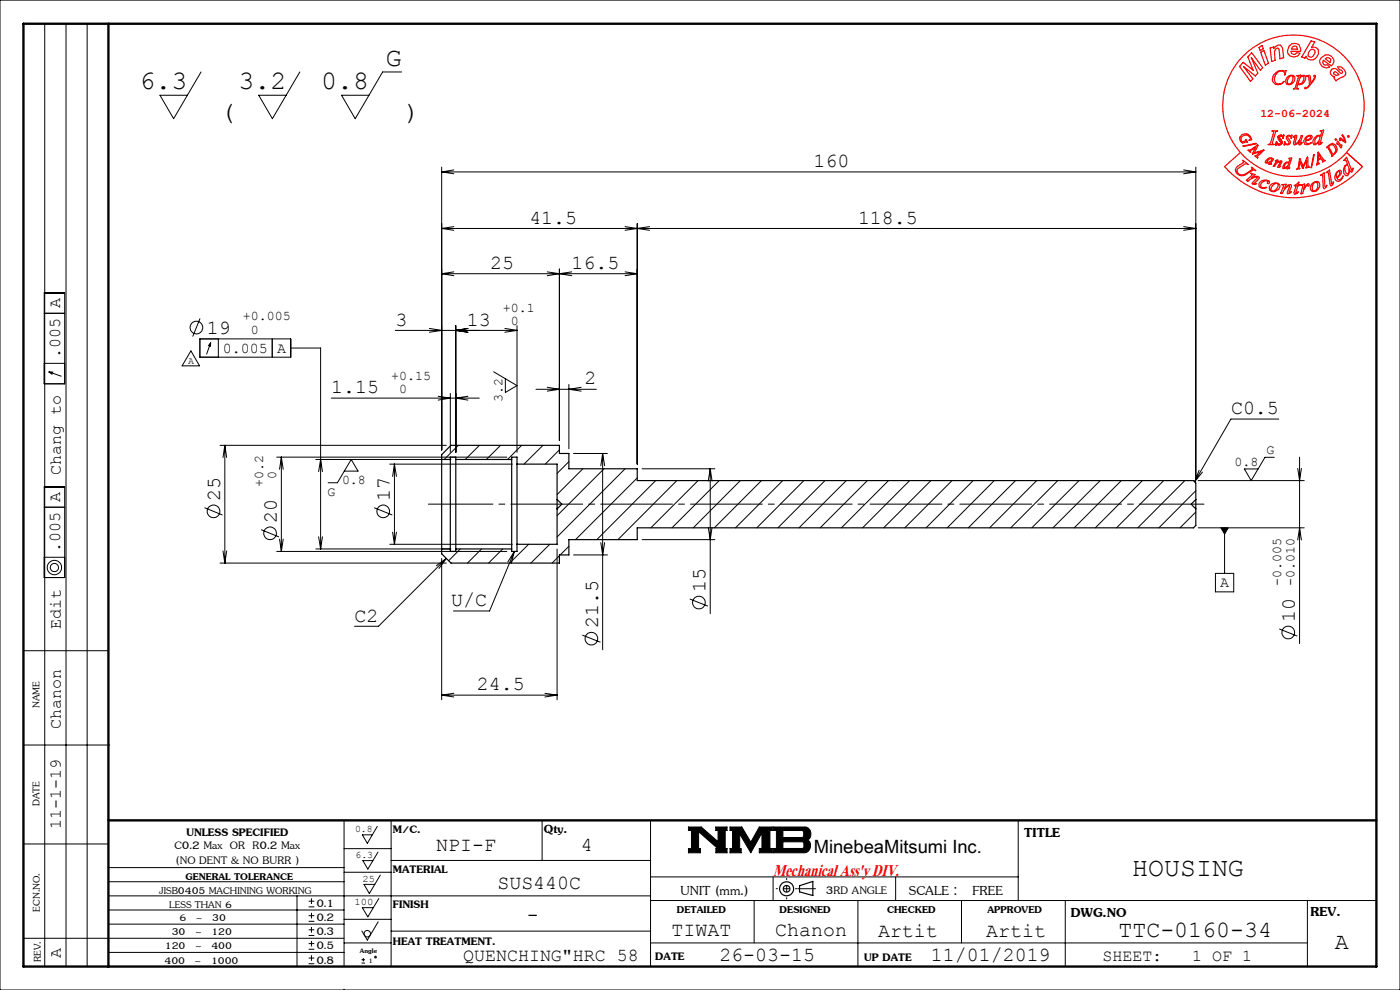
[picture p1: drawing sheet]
<svg xmlns="http://www.w3.org/2000/svg" width="297mm" height="210mm" viewBox="0 0 297 210" stroke-linecap="round" stroke-linejoin="round" font-family="sans-serif">
<g fill="none" stroke="#000" stroke-width=".21">
<path d="M0 0h297v210h-297zM9.5 5v200M14 5v200M18.5 5v200M42.7 15.3l-5.9 9.9-2.9-5h5.9M63.6 15.3l-5.8 9.9-2.9-5h5.8M85.2 15.3h-4l-5.8 9.9-2.9-5h5.8M93.7 35.4v60.1M93.7 36.5h160M93.7 36.5l2.6 .4M96.3 36l-2.6 .5M251.1 36l2.6 .5"/>
<path d="M253.7 35.4v66.1M253.7 36.5l-2.6 .4M93.7 48.5h160M93.7 48.5l2.6 .4M93.7 58.1h41.5M93.7 58.1l2.6 .4M96.3 48.1l-2.6 .4M96.3 57.7l-2.6 .4M116.1 57.7l2.6 .4M118.7 57.1v36.3M118.7 58.1l-2.6 .4M118.7 58.1l2.6 .4"/>
<path d="M121.3 57.7l-2.6 .4M132.6 48.1l5.2 .8M132.6 57.7l2.6 .4M135.2 47.4v51.1M135.2 58.1l-2.6 .4M137.8 48.1l-5.2 .8M251.1 48.1l2.6 .4M253.7 48.5l-2.6 .4M9.4 66.5h4.3M9.4 62.2h4.3v19.2h-4.3zM9.4 77.1h4.3M10.3 78.9l.8 .5"/>
<path d="M10.3 78.9h1M10.3 78.9l2.8 .9M40.5 74.4l1.8 3.2h-3.7zM42.4 71.9h19.3v3.9h-19.3zM42.4 67.5l-1.5 3.9M44.7 72.7l-.5 .7M44.7 72.7l-.1 .9M44.7 72.7l-.9 2.5M46.3 71.9v3.9M57.7 71.9v3.9M61.7 73.8h6.3v42.6M83.9 70.1h25.8"/>
<path d="M91.1 69.7l2.6 .4-2.6 .4M96.7 69.1v26.8M99.3 69.7l-2.6 .4 2.6 .4M104.7 78.9l5 2.9-2.5 1.4v-2.8M107.1 69.7l2.6 .4M109.7 69.1v26.8M109.7 70.1l-2.6 .4M46.7 94.5h48M47.7 94.5v24.9M47.7 94.5l.4 2.5M47.7 94.5l-.4 2.5M58.7 97h48.8"/>
<path d="M59.7 97v20M59.7 97l.4 2.5M59.7 97l-.4 2.5M67 97.5h28.7M70.3 84.4h31.4M73 99.9h3l-1.5-2.4-2.9 4.9h-2M82.7 98.5h26M83.7 98.5v17M83.7 98.5l.4 2.6M83.7 98.5l-.4 2.6M93 84.1l2.5 .3-2.5 .5M95.5 83.5v12.4"/>
<path d="M97.2 94.5l-3 3M99.3 84.1l-2.6 .3 2.6 .5M101.7 94.5l-3 3M106.2 94.5l-3 3M110.7 94.5l-3 3M113.7 82.6h12.8M115.2 94.5l-4 4M116.1 82.2l2.6 .4-2.6 .4M118.7 95.4l-3 3.1M120.7 97.9l-2.5 2.5M120.7 81.6v13.6M121.7 96.2h7.2"/>
<path d="M123.3 82.2l-2.6 .4 2.6 .4M123.6 99.4l-5.4 5.5M127.8 96.2v41.6M127.8 96.2l.5 2.6M127.8 96.2l-.3 2.6M128.1 99.4l-9.9 10M132.6 99.4l-14.4 14.5M136.2 99.4h15.5M150.7 99.4v30.8M150.7 99.4l.4 2.7M150.7 99.4l-.5 2.7M254.4 99.8l-1 2.4"/>
<path d="M270.3 97h-1.9l-3 4.9-1.4-2.4h2.9M271.3 88.9h-10.2l-7.7 13.3M275.3 99.4l.4 2.5 .4-2.5M275.7 97v39.5M9.4 107.6h4.3M9.4 103.3h4.3v19.2h-4.3zM9.4 118.2h4.3M43.4 107.7l3.8 1.5M46.7 119.4h48M47.3 116.9l.4 2.5M48.1 116.9l-.4 2.5M55.4 112.4l3.8 1.5"/>
<path d="M58.7 117h48.8M59.3 114.4l.4 2.6M60.1 114.4l-.4 2.6M67 116.4h28.7M67.6 100l.4-2.5 .4 2.5M67.6 113.9l.4 2.5M68.4 113.9l-.4 2.5M79.4 107.7l3.8 1.5M82.7 115.5h26M83.3 112.9l.4 2.6M84.1 112.9l-.4 2.6M93.7 118.5v29.9"/>
<path d="M94.7 118.5l-1.6 2.1M94.7 118.5l-2.1 1.5M94.7 118.5l-14.4 14.3h-5.1M97.6 116.4l-2.4 2.5M102.2 116.4l-3 3M106.6 116.4l-3 3M109.1 117l-5.2 12.6h-7.7M109.1 117l-.6 2.5M109.1 117l-1.4 2.2M112.1 115.5l-4 3.9M116.6 115.5l-4 3.9M118.2 116.4v32"/>
<path d="M118.7 117.9l-1.6 1.5M120.7 115.9l-1.8 1.8M121.7 117.7h7.2M127.5 115.1l.3 2.6 .5-2.6M135.2 101.4l-13.1 13.1M136.2 114.5h15.5M139.1 101.9l-12.5 12.6M143.6 101.9l-12.5 12.6M148.1 101.9l-10 10.1M150.2 111.9l.5 2.6 .4-2.6M152.6 101.9l-10 10.1M157.1 101.9l-10 10.1"/>
<path d="M161.5 101.9l-9.9 10.1M166.1 101.9l-10.1 10.1M170.5 101.9l-10 10.1M175 101.9l-10 10.1M179.5 101.9l-10 10.1M184 101.9l-10 10.1M188.5 101.9l-10 10.1M193 101.9l-10 10.1M197.5 101.9l-10 10.1M202 101.9l-10.1 10.1M206.4 101.9l-9.9 10.1M210.9 101.9l-10 10.1"/>
<path d="M215.4 101.9l-10 10.1M219.9 101.9l-10 10.1M224.4 101.9l-10 10.1M228.9 101.9l-10 10.1M233.4 101.9l-10 10.1M237.9 101.9l-10 10.1M242.4 101.9l-10 10.1M246.9 101.9l-10 10.1M251.4 101.9l-10 10.1M253.7 104.1l-7.8 7.9M253.7 108.6l-3.4 3.4M254.2 101.9h22.5"/>
<path d="M254.2 112h22.5M255.1 100.1l-1.7 2.1M259 112h1.6l-.8 1.3zM259.8 112v9.6M275.3 114.5l.4-2.5 .4 2.5M5 138h18M123.5 134.7l3.9 1.5M146.3 127.1l3.9 1.5M257.8 121.6h3.9v3.9h-3.9zM271.4 133.4l3.8 1.5M5 158h18.3M93.7 147.5h24.5"/>
<path d="M93.7 147.5l2.6 .3M96.3 147.1l-2.6 .4M115.6 147.1l2.6 .4M118.2 147.5l-2.6 .3M5 179h18M73 174v31M80 175.3l-2.1 3.6-1-1.8h2.1M83 174v31M115 174v8.5M138 174v31M146.1 175.4h2.7l3.5 3.1v-2.3h-.5v-.8h2.4v.8h-.4v3.8h.4v.9h-2.3v-.9h.4l-4.1-3.6v3.6h.4v.9h-2.5v-.9h.6v-3.8h-.6zM154.9 175.4h2.5l1.9 3.2 1.8-3.2h2.7v.8h-.5v3.8h.5v.9h-2.7v-.9h.5v-3.3l-2.3 4.2-2.4-4v3.1h.3v.9h-2.3v-.9h.5v-3.8h-.5z"/>
<path d="M164.1 175.4h6.6a1.47 1.47 0 0 1 1.3 1.2 1.47 1.47 0 0 1-.7 1.6 1.48 1.48 0 0 1 .6 1.6 1.48 1.48 0 0 1-1.4 1.1h-6.4v-.9h.6v-3.8h-.6zM166.1 176.2h4.1l.3 .3v.8l-.3 .4h-4.1zM166.1 178.6h4.2l.2 .2 .1 .8-.3 .4h-4.2zM216 174v17M5 199h68M22.9 184h50.1M23 190h115M23 196h50M23 193h50M23 187h50M63 190v15M65.5 192.4h1.2"/>
<path d="M65.5 191.2h1.2M65.5 195.4h1.2M65.5 194.2h1.2M65.5 198.4h1.2M65.5 197.2h1.2M66.1 190.6v1.2M66.1 193.6v1.2M66.1 196.6v1.2M66.1 199.6v1.2M73 195h10M73 185h10M73 180h10"/>
<path d="M80.2 180.8l-2.2 3.6-1-1.8h2.1M80.2 195.5l-2.3 3.9-1.1-1.9M80.4 190.6l-2.4 3.9-1.1-2h2.3M80.7 185.6l-2.3 3.9-1.2-1.9h2.3M83 197.5h55M83 182.5h55M138 186h78M138 191h154M160 191v9M164 186v5M182 191v14M190 186v5"/>
<path d="M204 191v9M226 191v14M277.4 191v14M23 202h50M65.5 201.4h1.2M65.5 200.2h1.2M65.5 204.4h1.2M65.5 203.2h1.2M66.1 202.6v1.2M73 200h10M76.7 204.3h.7M76.7 203.6h.7"/>
<path d="M77.1 203.2v.7M138 200h139.4"/>
<circle cx="41.7" cy="69.5" r="1.34"/>
<circle cx="45.3" cy="108.5" r="1.34"/>
<circle cx="57.3" cy="113.1" r="1.34"/>
<circle cx="81.3" cy="108.5" r="1.34"/>
<circle cx="11.5" cy="120.4" r=".87"/>
<circle cx="11.6" cy="120.4" r="1.53"/>
<circle cx="125.5" cy="135.4" r="1.33"/>
<circle cx="148.3" cy="127.8" r="1.34"/>
<circle cx="273.3" cy="134.2" r="1.34"/>
<circle cx="77.9" cy="198.1" r=".68"/>
<circle cx="79.7" cy="203" r=".17"/>
</g>
<g fill="none" stroke="#000" stroke-width=".25">
<path d="M93.7 97.5v18.9M93.7 97.5h1.8M93.7 97.5v-1.1l2-1.9h23v1.7h2v3.2h14.5v2.5h118l.5 .6v3.5M95.5 97.5v18.9M95.5 97.5v-.5h1.2v.5M96.7 97.5v18.9M96.7 97.5h11.8M108.5 97.5v18.9M108.5 97.5v-.5h1.2v1.5M109.7 98.5v17M109.7 98.5h8.5v7.5M93.7 116.4h1.8"/>
<path d="M95.5 116.4v.6h1.2v-.6M96.7 116.4h11.8M109.7 115.5v1.5h-1.2v-.6M118.2 106v1.9M118.2 107.9v7.6h-8.5M118.2 106l1 1-1 .9M253.7 106v1.9M253.7 106l-1 1 1 .9M253.7 107.9v3.6l-.5 .5h-118v2.5h-14.5v3.2h-2v1.7h-23l-2-1.9v-1.1M169.6 187.9l2.8-.9v3l-2.8-.8z"/>
<circle cx="166.9" cy="188.5" r="1.49"/>
<circle cx="166.9" cy="188.5" r=".7"/>
</g>
<path d="M164.7 188.5h4.3M166.9 186.3v4.4" fill="none" stroke="#000" stroke-width=".21" stroke-dasharray="15.2 1.3 1.3 1.3" stroke-dashoffset="15"/>
<path d="M169.2 188.5h3.8" fill="none" stroke="#000" stroke-width=".21" stroke-dasharray="15.2 1.3 1.3 1.3"/>
<path d="M5 5h287v200h-287zM23 5v200M23 174h269M73 210v.1" fill="none" stroke="#000" stroke-width=".5"/>
<path d="M146 175.4v.8h.7v3.8h-.7v.9h2.6v-.9h-.4v-3.6l4.1 3.6h-.4v.9h2.3v-.9h-.4v-3.8h.4v-.8h-2.4v.8h.5v2.3l-3.5-3.1zM154.9 175.4v.8h.5v3.8h-.5v.9h2.3v-.9h-.3v-3.1l2.4 4 2.3-4.2v3.3h-.5v.9h2.7v-.9h-.5v-3.8h.5v-.8h-2.7l-1.8 3.2-1.9-3.2zM166.1 178.6h4.2l.2 .2 .1 .8-.3 .4h-4.2zM164.1 175.4v.8h.6v3.8h-.6v.9h6.9l.6-.5 .3-.8-.1-1-.5-.4a1.47 1.47 0 0 0 .7-1.6 1.47 1.47 0 0 0-1.3-1.2zM166.1 176.2h4.1l.3 .3v.8l-.3 .4h-4.1z" fill-rule="evenodd" fill="#000"/>
<g fill="none" stroke="#f00" stroke-width=".25">
<path d="M265.5 11.2l2.4 3.1-.5 .6-1.9-2.7 1.3 3.3-.5 .6-2.5-2 2 2.6-.5 .6-2.3-3.2 .7-.9 2.2 1.7-1.2-2.8zM267.1 10.1l.7-.4 .2 .6-.7 .5zM267.4 11.1l.7-.4 1 2.7-.7 .4zM269.5 10.2l.7-.3v.4l.3-.4 .6-.3h.5a3 3 0 0 1 .7 2.6l-.8 .3-.1-1.6a.45 .45 0 0 0-.1-.6 .45 .45 0 0 0-.5 0l-.4 .6 .1 1.9-.7 .2zM270.1 16a1.97 1.97 0 0 1 2.3-1l.4-.1-.3 1a.77 .77 0 0 0-.4-.9 .77 .77 0 0 0-1 .3 1.54 1.54 0 0 0-.2 2.4 1.41 1.41 0 0 0 1.6-.5 1.44 1.44 0 0 1-2.4 .2l-.2-.5zM273.1 16.4l.3-.3a.77 .77 0 0 1 .8-.2 .77 .77 0 0 1 .5 .7 1.33 1.33 0 0 1-1.3 1.4l-.5-.2a1.14 1.14 0 0 1 .2-1.4zM273.5 9.8l.5-.5 .8-.1 .8 .2 .3 1v.5h-2l.1 .5 .5 .2 .6-.4 .7 .1-.5 .5-.8 .3-.9-.3-.4-.4-.1-.6zM273.6 16.2l.4-.2 .3 .2a1.52 1.52 0 0 1-.8 1.7l-.3-.2a1.56 1.56 0 0 1 .4-1.5zM274.1 10l.6-.3 .4 .2 .1 .5h-1.2zM275.1 16l.8-.1-.1 .5 .7-.5 .4 .2a1.35 1.35 0 0 1-1.6 1.8l-.2 .8 .3 .2h-1l.4-.4 .6-2.1v-.3zM276 16.3l.4-.2a.59 .59 0 0 1 .2 .8l-.4 .7-.5 .3-.3-.2 .3-1zM277.2 16.1l.6-.2 .3 1.7 .8-1.1a.22 .22 0 0 1-.2-.3 .22 .22 0 0 1 .3-.2 4.5 4.5 0 0 1-2.1 2.9l-.1-.3 .2-.1 .2 .1 .6-.6-.2-1.7z"/>
<path d="M277.8 10.8l.4-.3h.4l.3 .2 .1 .5-.4 .7-.4 .2h-.4l-.3-.3v-.4zM278.1 8.7l.8 .2-.7 1.2 .9-.1 .6 .5v1l-.6 .9-.6 .3h-.7l-.4-.2-.3-.6-.3 .4-.6-.2zM280.2 12.3l.9-.6a1.36 1.36 0 0 1 1.5 .4 1.36 1.36 0 0 1 .2 1.5l-.4 .4-1.6-1.2-.2 .5 .2 .4h.8l.5 .5-.7 .2-.9-.3-.5-.7v-.6zM281.1 12.5l.4-.3 .6 .1 .2 .4-.1 .5zM282.5 14.7a.96 .96 0 0 1 1.5 .4l.5 .5 .2-.1v-.5l-.5-.2-.5-.6h.8l.7 .6 .3 .6a1.68 1.68 0 0 1-1.4 1.3l-.7 .5-.4-.7 .2-.2-.8-.4-.2-.6zM283 15.3a1.03 1.03 0 0 1 1.1 .5l-.6 .2-.5-.3zM263.1 32.3a15 15 0 0 1 .9-20.7 15 15 0 0 1 20.8 0 15 15 0 0 1 .8 20.7M263.1 32.3a15 15 0 0 0 22.5 0M263.5 28.5l.9-.1a1.82 1.82 0 0 1 1.2 1.2l-.6 .1 .3-.3-.2-.4-.6-.4-.8 .2-.4 .4v.7l.3 .2 .7-.3v-.2l.4 .6-.3-.1-.7 .3-.6-.6-.1-.6zM263.6 34l1.2 .9-.7-.1-1.1 .7a.81 .81 0 0 0-.6 .8 .81 .81 0 0 0 .7 .8 3.5 3.5 0 0 0 2.6-1.3l-.2-.3 .8 .7a.43 .43 0 0 0-.7 0l-1 .6a1.37 1.37 0 0 1-1.7 .4 1.37 1.37 0 0 1-.7-1.6l1.6-1.1zM263.7 31l2.7-.6 .1 .1-2.7 .6zM264.8 31.9l.4-.1 1.6-1-.7 1.6 2-.5-1.4 1.3 .2 .3h-.1l-.6-.4 .3-.1 1-.9-1.8 .6 .6-1.5-1 .8-.1 .3z"/>
<path d="M265.4 36.8l.8 .2-.7 .7 .3-.1a1.14 1.14 0 0 1 1.4 0l-.2 .4-1 .9 .6 .1-.9 .1-.1-.3 1.1-1.2a2.26 2.26 0 0 0-2 .8l-.3-.1 1.2-1.2zM267.5 38.5a1.39 1.39 0 0 1 1.8 .1l-.2 .4a.25 .25 0 0 1-.2-.3 .25 .25 0 0 1 .2-.2v-.1a1.14 1.14 0 0 0-1.7 1.1l.4 .3h.9l-.5 .2-.7-.1-.4-.3v-.6zM269 33.6l.5-.1 .7 .3-.7 .9 .3 .1h-.7l.3-.4-1 .1 .1-.3zM269.2 33.8l.6-.1a.95 .95 0 0 1-1.1 .8zM269.6 39.2a1.07 1.07 0 0 1 1.1-.4 1.07 1.07 0 0 1 .8 .8 1.4 1.4 0 0 1-2.1 .8l-.2-.6zM269.9 27.8h1.1l-.3 .1-.7 2.2-.1 .4 .4 .1-1.3 .1 .5-.4 .6-2 .1-.4zM270.1 39.3l.4-.4h.4l.2 .2a1.34 1.34 0 0 1-1.2 1.4l-.3-.2v-.3zM270.5 34.1l.6-.1-.2 .5 .4-.3 .6-.1 .1 .1-.6 1.1h.3l-.6 .2-.1-.1 .6-1.1a1.46 1.46 0 0 0-1.2 1h-.3l.7-1.2zM271.3 28.8l1-.1-.1 .7-.1-.4-.4-.2-.3 .3 .6 1.1a.84 .84 0 0 1-1.2 .4l-.1 .2 .1-.8 .1 .4 .5 .2 .3-.2v-.3l-.6-.8zM271.4 35.3h.1M272.2 29.4h.1M272.8 34.6h.5a.92 .92 0 0 1-.9 1z"/>
<path d="M273 28.8l1.1-.1-.1 .7-.2-.4-.3-.2-.3 .3 .6 1.1a.88 .88 0 0 1-1.3 .4l-.1 .2 .1-.8 .2 .4 .4 .2 .3-.2v-.3l-.5-.8zM273.5 33.6l.5-.1-.7 2.1h.3l-.5 .3v-.5l-.9 .4-.1-.4 .4-.7 .3-.3h.6l.2-.6zM274.5 29l.4-.3 .2 .2-.4 1.6a2.2 2.2 0 0 0 1.3-1.8h.3l-.4 1.8 .4-.3-.6 .6-.2-.3 .3-.8a1.32 1.32 0 0 1-1.3 1 1.61 1.61 0 0 1 .2-1.5v-.3l-.4 .2zM274.6 39.3l.8-.6v.5h.4l-.1 .2h-.4l-.4 1.6 .5-.3-.7 .5a.34 .34 0 0 1-.1-.5l.4-1.3zM275.7 33.6l-.3 2-.3 .3 .6-.1-.1-.2 .1-1.3 .6 1.4 .9-1.7v1.4l-.2 .2 .7-.1-.2-.2-.1-2-1 2-.6-1.7M275.9 39.3l.9-.3-.3 1.1 1-1.2 .2 .2-.2 .4a.25 .25 0 0 0-.2-.2 .25 .25 0 0 0-.3 .2l-.4 .8-.2 .8h-.4l.3-1.7zM277 29.1a.77 .77 0 0 1 .7-.5 .77 .77 0 0 1 .7 .4 1.29 1.29 0 0 1-1.4 .9l.1 .4 .4 .2 .7-.3a1.19 1.19 0 0 1-1.4 .4 1.05 1.05 0 0 1 .2-1.5zM277.3 29.1l.3-.2h.4a.85 .85 0 0 1-1 .8zM278.4 38.9a.86 .86 0 0 1 1.6 .1 1.39 1.39 0 0 1-1.6 1.6l-.4-.4a1.36 1.36 0 0 1 .4-1.3zM278.7 32.9l.1-.1-.7 2.8zM278.7 38.9l.3-.2h.4a1.31 1.31 0 0 1-.5 1.8h-.3a1.39 1.39 0 0 1 .1-1.6zM279.4 29l.4-.2 .2 .1a1.5 1.5 0 0 1-1 1.6 1.17 1.17 0 0 1 .4-1.5z"/>
<path d="M279.6 32.3l1.2 1.7 .3 .1-.5 .3-.3-.7h-.2l-.5 .4v.4l.3 .2-.6 .3zM279.7 32.8l.5 .7-.6 .3zM280.1 27.8l.7-.2-.8 2.9 .5-.3-.7 .5v-.7l-.3 .4-.7 .3a1.31 1.31 0 0 1 1.2-2l.1 .2 .3-.7a.23 .23 0 0 0 0-.3 .23 .23 0 0 0-.3-.1zM280.2 37.1l.7-.4 .2 2.9 .4-.3-.5 .7-.2-.1-.1-.3-.1-2.4zM281.3 36.6l.7-.5 .5 2.9h.2l.1-.4h.1l-.4 .8-.3-.1-.4-2.7zM281.4 31.2l1.2-.8 .7 .3a1.5 1.5 0 0 1-.8 2.4v-.2l-.8-1.5zM281.7 31.3v.1M281.9 31.1l.3-.3 .5-.1 .4 .3 .3 .8-.3 .7-.2 .2-.2-.1zM283.2 29.5l.3-.1v.3h-.2zM283.6 36.5l.8-.4a.89 .89 0 0 1-.4 1.4l-.4 .3 .4 .3h.4l.5-.8a1.27 1.27 0 0 1-1.1 1.2l-.4-.3a1.47 1.47 0 0 1 .2-1.7zM283.6 36.6l.5-.3a.92 .92 0 0 1-.5 1.4zM283.7 30h.2l.6 1 .2-.2-.1 .6-.2-.1-.6-.9-.1 .2h-.1z"/>
<path d="M284.5 31h.1M284.7 28.6h.2l.3 .5 .2 1.2-1-.7-.1 .2-.1-.2 .1-.4 1 .7zM285.5 35.1l.3-.1a1.47 1.47 0 0 1 .2 1.9h-.2a1.35 1.35 0 0 1-.3-1.8zM285.6 32.3l3.4 3a19.5 19.5 0 0 1-29.2 0l3.3-3M285.6 33.4l1.2 2.8 .3-.5-.1 .3-.3 .5-.4-.6v.6l-.3 .7a.47 .47 0 0 1-.7-.1 1.57 1.57 0 0 1 .3-2.2h.3l-.3-.7a.24 .24 0 0 0-.2-.3 .24 .24 0 0 0-.2 .2zM286 28.7l.2 .1-.1 .3-.2-.1zM272.4 40.3a1.28 1.28 0 0 1 1.1-.9l.1 .1-.5 1.3v.3l.6-.2 .3-.2-.5 .2v-.2a1.71 1.71 0 0 0 .4-1.5 1.43 1.43 0 0 0-1.4 .8l.4-.9h-.9l.3 .3-.6 1.6h.4l.4-.7"/>
</g>
<path d="M255.4 106.9h-164.5" fill="none" stroke="#000" stroke-width=".21" stroke-dasharray="15.2 1.3 1.3 1.3" stroke-dashoffset="1.6"/>
<path d="M259 112h1.6l-.8 1.3z" fill="#000"/>
<g font-size="5.6">
<text x="81.9" y="13.9">G</text>
<text x="29.6" y="18.9">6.3</text>
<text x="50.6" y="18.9">3.2</text>
<text x="68.2" y="18.9">0.8</text>
<text x="46.6" y="25.5">(</text>
<text x="85.8" y="25.5">)</text>
<text x="240.2" y="185.8">HOUSING</text>
</g>
<text font-size="5.5" fill="#f00" x="164" y="185.7">Mechanical Ass'y DIV.</text>
<g font-size="4.9">
<text x="237.3" y="198.8">TTC-0160-34</text>
<text x="283.2" y="201.4">A</text>
</g>
<g font-size="4.2">
<text x="172.6" y="35.4">160</text>
<text x="112.3" y="47.4">41.5</text>
<text x="182" y="47.4">118.5</text>
<text x="104" y="57.1">25</text>
<text x="121.3" y="57.1">16.5</text>
<text x="43.9" y="70.9">19</text>
<text x="83.9" y="69.1">3</text>
<text x="99.1" y="69.1">13</text>
<text x="70.3" y="83.4">1.15</text>
<text x="124" y="81.5">2</text>
<text x="261.2" y="87.9">C0.5</text>
<text x="46.7" y="106.2" transform="rotate(-90 46.7 106.2)">25</text>
<text x="82.7" y="106.2" transform="rotate(-90 82.7 106.2)">17</text>
<text x="58.7" y="110.9" transform="rotate(-90 58.7 110.9)">20</text>
<text x="149.7" y="125.6" transform="rotate(-90 149.7 125.6)">15</text>
<text x="75.2" y="131.8">C2</text>
<text x="95.7" y="128.6">U/C</text>
<text x="274.7" y="131.9" transform="rotate(-90 274.7 131.9)">10</text>
<text x="126.9" y="133.2" transform="rotate(-90 126.9 133.2)">21.5</text>
<text x="101.2" y="146.4">24.5</text>
<text x="217.3" y="177.6">TITLE</text>
<text x="92.6" y="180.5">NPI-F</text>
<text x="123.2" y="180.5">4</text>
<text x="105.5" y="188.5">SUS440C</text>
<text x="144.4" y="189.8">UNIT (mm.)</text>
<text x="192.8" y="189.8">SCALE :</text>
<text x="206.3" y="189.8">FREE</text>
<text x="111.8" y="195.3">-</text>
<text x="227.2" y="194.4">DWG.NO</text>
<text x="278" y="194.3">REV.</text>
<text x="142.5" y="198.6">TIWAT</text>
<text x="152.6" y="203.9">26-03-15</text>
<text x="164.5" y="198.6">Chanon</text>
<text x="186.3" y="198.7">Artit</text>
<text x="197.5" y="203.9">11/01/2019</text>
<text x="209.2" y="198.7">Artit</text>
</g>
<g font-size="3.9">
<text x="115.4" y="176.8">Qty.</text>
<text x="172.6" y="181">MinebeaMitsumi Inc.</text>
<text x="98.3" y="203.8">QUENCHING&quot;HRC 58</text>
</g>
<g font-size="3.5">
<text x="12.7" y="65.3" transform="rotate(-90 12.7 65.3)">A</text>
<text x="12.7" y="76" transform="rotate(-90 12.7 76)">.005</text>
<text x="12.9" y="100.8" transform="rotate(-90 12.9 100.8)">Chang to</text>
<text x="12.7" y="106.5" transform="rotate(-90 12.7 106.5)">A</text>
<text x="12.7" y="117.1" transform="rotate(-90 12.7 117.1)">.005</text>
<text x="12.9" y="133.4" transform="rotate(-90 12.9 133.4)">Edit</text>
<text x="12.9" y="154.6" transform="rotate(-90 12.9 154.6)">Chanon</text>
<text x="12.9" y="175.8" transform="rotate(-90 12.9 175.8)">11-1-19</text>
<text x="39.5" y="177.4">UNLESS SPECIFIED</text>
<text x="83.3" y="176.7">M/C.</text>
<text x="37" y="180.2">C0.2 Max OR R0.2 Max</text>
<text x="37.2" y="183.3">(NO DENT &amp; NO BURR )</text>
<text x="83.3" y="185.2">MATERIAL</text>
<text x="175.2" y="189.7">3RD ANGLE</text>
<text x="67.1" y="192.3">0.1</text>
<text x="67.1" y="195.4">0.2</text>
<text x="83.3" y="192.6">FINISH</text>
<text x="12.9" y="203.3" transform="rotate(-90 12.9 203.3)">A</text>
<text x="67.1" y="198.4">0.3</text>
<text x="67.1" y="201.3">0.5</text>
<text x="83.3" y="200.5">HEAT TREATMENT.</text>
<text x="139" y="203.7">DATE</text>
<text x="183.3" y="203.9">UP DATE</text>
<text x="233.9" y="203.8">SHEET:</text>
<text x="252.9" y="203.8">1 OF 1</text>
<text x="67.1" y="204.4">0.8</text>
</g>
<g font-size="3.2">
<text x="47.3" y="74.8">0.005</text>
<text x="58.8" y="74.8">A</text>
<text x="258.8" y="124.6">A</text>
<text x="8.4" y="150.2" transform="rotate(-90 8.4 150.2)">NAME</text>
<text x="8.4" y="171" transform="rotate(-90 8.4 171)">DATE</text>
<text x="33.8" y="189.5">JISB0405 MACHINING WORKING</text>
<text x="39.4" y="186.6">GENERAL TOLERANCE</text>
<text x="8.4" y="193.4" transform="rotate(-90 8.4 193.4)">ECN.NO.</text>
<text x="35.9" y="192.7">LESS THAN 6</text>
<text x="38.1" y="195.3">6 ~ 30</text>
<text x="143.6" y="193.7">DETAILED</text>
<text x="165.4" y="193.7">DESIGNED</text>
<text x="188.2" y="193.7">CHECKED</text>
<text x="209.5" y="193.7">APPROVED</text>
<text x="35" y="201.3">120 ~ 400</text>
<text x="36.4" y="198.3">30 ~ 120</text>
<text x="8.7" y="204.1" transform="rotate(-90 8.7 204.1)">REV.</text>
<text x="34.9" y="204.5">400 ~ 1000</text>
</g>
<g font-size="2.8">
<text x="51.5" y="67.9">+0.005</text>
<text x="53.2" y="70.8">0</text>
<text x="106.7" y="66.1">+0.1</text>
<text x="108.4" y="69">0</text>
<text x="83" y="80.5">+0.15</text>
<text x="84.7" y="83.4">0</text>
<text x="106.6" y="85.4" transform="rotate(-90 106.6 85.4)">3.2</text>
<text x="58.6" y="101.6" transform="rotate(-90 58.6 101.6)">0</text>
<text x="261.9" y="98.8">0.8</text>
<text x="268.7" y="96.3">G</text>
<text x="55.8" y="103.3" transform="rotate(-90 55.8 103.3)">+0.2</text>
<text x="69.5" y="105.2">G</text>
<text x="72.6" y="102.7">0.8</text>
<text x="271.8" y="124.3" transform="rotate(-90 271.8 124.3)">-0.005</text>
<text x="274.6" y="124.3" transform="rotate(-90 274.6 124.3)">-0.010</text>
</g>
<text font-size="2.5" fill="#f00" x="267.4" y="24.9">12-06-2024</text>
<g font-size="2.1">
<text x="39.9" y="77.1">A</text>
<text x="75.3" y="176.6">0.8</text>
<text x="75.4" y="182">6.3</text>
<text x="76.9" y="187.1">25</text>
<text x="75.2" y="192">100</text>
<text x="76.4" y="202.2">Angle</text>
<text x="78.2" y="204.3">1</text>
</g>
</svg>
